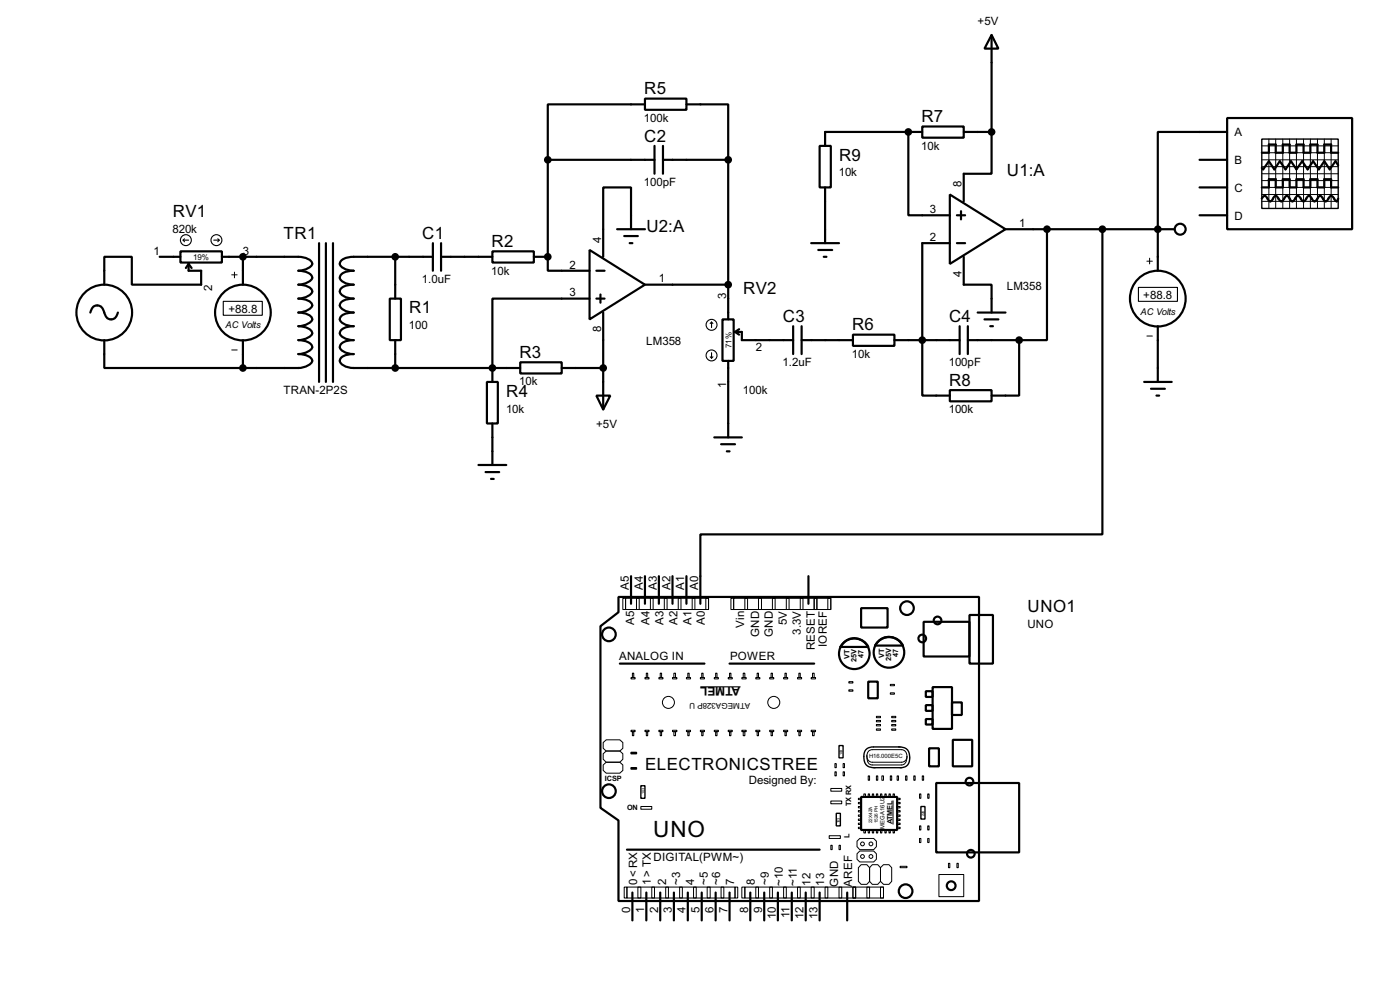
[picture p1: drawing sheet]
<svg xmlns="http://www.w3.org/2000/svg" width="256mm" height="180mm" viewBox="0 0 256 180" stroke-linecap="round" stroke-linejoin="round" font-family="sans-serif">
<g fill="none" stroke="#000" stroke-width=".4">
<path d="M118.2 18.1h7.6v2h-7.6zM118.2 19.1h-17.8v10.2M125.8 19.1h7.6v10.2M181.7 6.4l1.2 2.5h-2.5zM181.7 6.4v17.8M100.4 29.3h19.5M100.4 29.3v17.7M119.9 26.7v5.1M121.5 29.3h11.9M121.5 26.7v5.1M133.4 29.3v29.2M150.2 26.7h2v7.6h-2z"/>
<path d="M151.2 34.3v10.2M166.4 24.2v15.2h7.6M169 23.2h7.6v2h-7.6zM169 24.2h-17.8v2.5M174 35.6l10.2 6.4-10.2 6.3zM175.3 39.4h1.5M176.1 38.7v1.5M176.6 24.2h5.1M181.7 24.2v7.6h-5.1v5.1M219.8 29.3h5M219.8 39.4h5M219.8 34.3h5"/>
<path d="M224.8 21.6h22.9v20.4h-22.9zM224.8 24.2h-12.7v25.4M231.2 36.4a.54 .54 0 0 1 .7-.4l.5 .7 .3 .2 .3-.2 .4-.7 .3-.1 .3 .1 .2 .4a.54 .54 0 0 0 .8 .3l.5-.7 .3-.1 .2 .1 .5 .7 .3 .2 .2-.2 .5-.7a.6 .6 0 0 1 .9 .5l.4 .4 .3-.2 .4-.7 .3-.1 .3 .1 .5 .7a.6 .6 0 0 0 .8-.5l.5-.3 .2 .1 .5 .7 .3 .2 .2-.2 .5-.7a.6 .6 0 0 1 .9 .5l.4 .4 .3-.5M231.2 28h1.3v-1.5h1.2v1.5h1.3v-1.5h1.3v1.5h1.2v-1.5h1.3v1.5h1.3v-1.5h1.3v1.5h1.2v-1.5h1.3v1.5h1.3M231.2 34.3h1.3v-1.5h1.2v1.5h1.3v-1.5h1.3v1.5h1.2v-1.5h1.3v1.5h1.3v-1.5h1.3v1.5h1.2v-1.5h1.3v1.5h1.3M245.2 30.3l-.5-.8-1.1 1.5-1-1.5-1 1.5-1-1.5-1 1.5-1-1.5-1.1 1.5-1-1.5-1 1.5-1-1.5-1 1.5-1-1.5-1.1 1.5-.2-.2M16.6 57.2a1.26 1.26 0 0 1 1.9-1.1l.6 1.1a1.25 1.25 0 0 0 1.3 1.3 1.25 1.25 0 0 0 1.2-1.3M29.3 47h3.8M33.1 46h7.6v2.1h-7.6zM34.6 48.3v1.3h2.3v2.5h-12.7v-5.1h-5.1v5.1M34.6 48.3l-.5 .8M34.6 48.3l.5 .8"/>
<path d="M40.7 47h14a2.37 2.37 0 0 1 2.5 1.3 2.75 2.75 0 0 1-2.5 1.3 3.2 3.2 0 0 1 2.4 .9l.1 .4a2.75 2.75 0 0 1-2.5 1.2 3.3 3.3 0 0 1 2.4 .9 .9 .9 0 0 1-.7 1.2l-1.1 .4-.6 .1a3.3 3.3 0 0 1 2.4 .8 .89 .89 0 0 1-.7 1.2l-1.1 .4-.6 .1a3.3 3.3 0 0 1 2.4 .9l.1 .4a2.75 2.75 0 0 1-2.5 1.2 2.37 2.37 0 0 1 2.5 1.3 2.75 2.75 0 0 1-2.5 1.3 3.2 3.2 0 0 1 2.4 .9l.1 .4a2.75 2.75 0 0 1-2.5 1.2 3.3 3.3 0 0 1 2.4 .9 .9 .9 0 0 1-.7 1.2l-1.1 .4-.6 .1h-10.2M44.5 47v5.1M58.5 44.5v25.4M59.7 44.5v25.4M61 44.5v25.4M71.4 54.7h2.1v7.6h-2.1zM72.4 47v7.7M79.3 47h-14.5a2.92 2.92 0 0 0-2.5 .9 .88 .88 0 0 0 .7 1.2l1.1 .4 .7 .1a2.89 2.89 0 0 0-2.5 .9 .89 .89 0 0 0 .7 1.2l1.1 .3 .7 .1a2.96 2.96 0 0 0-2.5 .9 .92 .92 0 0 0 .7 1.2l1.1 .4 .7 .1a2.96 2.96 0 0 0-2.5 .8 .91 .91 0 0 0 .7 1.2l1.1 .4 .7 .1a2.96 2.96 0 0 0-2.5 .9 .88 .88 0 0 0 .7 1.2l1.1 .3 .7 .1a2.92 2.92 0 0 0-2.5 .9 .88 .88 0 0 0 .7 1.2l1.1 .4 .7 .1a2.89 2.89 0 0 0-2.5 .9 .89 .89 0 0 0 .7 1.2l1.1 .3 .7 .1a2.96 2.96 0 0 0-2.5 .9 .92 .92 0 0 0 .7 1.2l1.1 .4 .7 .1h30.5M79.3 44.5v5.1M80.8 47h9.4M80.8 44.5v5.1M90.2 46h7.6v2.1h-7.6z"/>
<path d="M97.8 47h2.6M100.4 47v2.6h7.6M108 45.8l10.2 6.3-10.2 6.4zM108 54.7h-17.8v15.2M109.3 49.6h1.5M109.3 54.7h1.5M110 53.9v1.5M110.5 57.2v17.8M113.1 42h5.1M114.4 43.2h2.5M115.4 44.5h.5M115.6 42v-7.7h-5.1v12.7"/>
<path d="M118.2 52.1h15.2M132.4 58.5h2v7.6h-2zM145.3 59.7v5.1M146.9 59.7v5.1M148.6 44.5h5.1M149.9 45.8h2.6M150.9 47h.5M174 44.5h-5v27.9h5M175.3 44.5h1.5M175.8 59.7v5.1M176.6 47v5.1h5.1v5.1M177.3 59.7v5.1"/>
<path d="M179.1 57.2h5.1M180.4 58.5h2.5M181.4 59.7h.5M184.2 42h31M191.8 42v20.3h-5.1M202 42v55.8h-73.7v12.7M212.1 59.7v10.2M19.1 62.3v5.1h25.4M44.5 62.3v5.1M72.4 62.3v5.1M89.2 69.9h2v7.6h-2zM90.2 77.5v7.6"/>
<path d="M95.3 66.3h7.6v2.1h-7.6zM102.9 67.4h7.6M109.3 72.4h2.5l-1.3 2.6zM133.4 66.1v14M134.7 60.8h1.2v1.5h9.4M134.7 60.8l.7 .5M135.4 60.3l-.7 .5M146.9 62.3h9.4M156.3 61.3h7.6v2h-7.6zM163.9 62.3h11.9M174 71.4h7.7v2.1h-7.7zM177.3 62.3h9.4"/>
<path d="M186.7 62.3v10.1h-5M209.6 69.9h5.1M210.9 71.2h2.5M211.9 72.4h.5M87.7 85.1h5.1M89 86.4h2.5M90 87.7h.5M130.9 80.1h5M132.1 81.3h2.6M133.2 82.6h.5M113.3 109.3h66.1v55.6h-66.1v-14.7l-3.3-2.3v-33.3l3.3-2.5zM115.6 105.5v5"/>
<path d="M118.2 105.5v5M120.7 105.5v5M123.2 105.5v5M125.8 105.5v5M148.1 105.5v5M154.5 117.7a2.81 2.81 0 0 1 4.6 .7h-5.1zM157.8 111.3h4.8v3.6h-4.8zM160.9 117.4a2.81 2.81 0 0 1 4.5 .8h-5.1zM169.2 113.8h8.4v6.4h-8.4zM177.6 112.6h4.3v8.9h-4.3zM113.6 121.5h15.5M133.7 121.5h15.5"/>
<path d="M159.1 124.8h1.7v3h-1.7zM169.6 126.5h1.3v1.1h-1.3zM169.6 129.1h1.3v1h-1.3zM169.6 131.6h1.3v1h-1.3zM170.2 137h1.8v3.3h-1.8zM170.9 125.8h3.5v7.6h-3.5zM174.4 128.6h1.8v2.3h-1.8zM174.6 135.4h3.5v4.9h-3.5zM114.9 155.5h35.3M157.8 145.9h6.6v6h-6.6zM171.5 143.3h15.2v12.7h-15.2zM115.9 163.4v5.1"/>
<path d="M118.4 163.4v5.1M121 163.4v5.1M123.5 163.4v5.1M126 163.4v5.1M128.6 163.4v5.1M131.1 163.4v5.1M133.7 163.4v5.1M137.5 163.4v5.1M140 163.4v5.1M142.5 163.4v5.1M145.1 163.4v5.1M147.6 163.4v5.1"/>
<path d="M150.2 163.4v5.1M155.2 163.4v5.1"/>
<circle cx="19.1" cy="57.2" r="5.1"/>
<circle cx="44.5" cy="57.2" r="5.1"/>
<circle cx="212.1" cy="54.7" r="5.1"/>
<circle cx="216.2" cy="42" r="1"/>
<circle cx="111.5" cy="116.1" r="1.25"/>
<circle cx="156.5" cy="119.7" r="2.8"/>
<circle cx="162.8" cy="119.4" r="2.8"/>
<circle cx="166.1" cy="111.3" r="1.25"/>
<circle cx="168.9" cy="116.9" r=".7"/>
<circle cx="171.7" cy="113.6" r=".7"/>
<circle cx="111.5" cy="144.8" r="1.25"/>
<circle cx="177.6" cy="143.1" r=".7"/>
<circle cx="177.8" cy="156.3" r=".7"/>
<circle cx="165.9" cy="163.1" r="1.25"/>
<circle cx="174.2" cy="162.1" r=".8"/>
</g>
<g fill="#000">
<circle cx="166.4" cy="24.2" r=".2"/>
<circle cx="44.5" cy="47" r=".2"/>
<circle cx="72.4" cy="47" r=".2"/>
<circle cx="100.4" cy="47" r=".2"/>
<circle cx="212.1" cy="42" r=".2"/>
<circle cx="72.4" cy="67.4" r=".2"/>
<circle cx="90.2" cy="67.4" r=".2"/>
</g>
<g fill="none" stroke="#000" stroke-width=".2">
<path d="M33.6 44h1M33.6 44l.2 .3M33.8 43.7l-.2 .3M39.2 44h1M39.9 43.7l.3 .3M40.2 44l-.3 .3M40.9 55.2h7.2v2.5h-7.2zM130.4 59l-.3 .2M130.4 59l.2 .2M130.4 59v1M208.6 52.6h7.1v2.6h-7.1zM130.1 65.3l.3 .3"/>
<path d="M130.4 64.6v1M130.6 65.3l-.2 .3M128.3 125.7h7.4"/>
<circle cx="34" cy="44" r="1"/>
<circle cx="39.6" cy="44" r="1"/>
<circle cx="130.3" cy="59.5" r="1"/>
<circle cx="130.3" cy="65.1" r="1"/>
</g>
<g fill="#000" stroke="#000" stroke-width=".4">
<circle cx="100.3" cy="29.3" r=".5"/>
<circle cx="133.4" cy="29.3" r=".5"/>
<circle cx="166.4" cy="24.2" r=".5"/>
<circle cx="181.6" cy="24.2" r=".5"/>
<circle cx="44.5" cy="47" r=".5"/>
<circle cx="72.4" cy="47" r=".5"/>
<circle cx="100.3" cy="47" r=".5"/>
<circle cx="133.4" cy="52.1" r=".5"/>
<circle cx="191.8" cy="42" r=".5"/>
<circle cx="201.9" cy="42" r=".5"/>
<circle cx="212.1" cy="42" r=".5"/>
<circle cx="44.5" cy="67.4" r=".5"/>
<circle cx="72.4" cy="67.4" r=".5"/>
<circle cx="90.2" cy="67.4" r=".5"/>
<circle cx="110.5" cy="67.4" r=".5"/>
<circle cx="168.9" cy="62.3" r=".5"/>
<circle cx="186.7" cy="62.3" r=".5"/>
</g>
<g fill="none" stroke="#000" stroke-width=".18">
<path d="M231.2 29.3h14M231.2 26.7h14M231.2 28h14M231.2 30.5h14M231.2 33.1h14M231.2 34.3h14M231.2 35.6h14M231.2 36.9h14M231.2 31.8h14M232.5 25.5v12.7M233.7 25.5v12.7M235 25.5v12.7"/>
<path d="M236.3 25.5v12.7M237.5 25.5v12.7M238.8 25.5v12.7M240.1 25.5v12.7M241.4 25.5v12.7M242.6 25.5v12.7M243.9 25.5v12.7M42.5 50.3h1M43 49.8v1.1M210.1 47.8h1M210.6 47.3v1M42.5 64.1h1"/>
<path d="M210.1 61.5h1M114.1 109.5h.5v2.1h-.5zM114.6 109.5h15.2v2.1h-15.2zM116.6 109.5h.5v2.1h-.5zM119.2 109.5h.5v2.1h-.5zM121.7 109.5h.5v2.1h-.5zM124.3 109.5h.5v2.1h-.5zM126.8 109.5h.5v2.1h-.5zM129.3 109.5h.5v2.1h-.5zM133.9 109.5h.5v2.1h-.5zM134.4 109.5h17.8v2.1h-17.8zM136.5 109.5h.5v2.1h-.5z"/>
<path d="M139 109.5h.5v2.1h-.5zM141.5 109.5h.5v2.1h-.5zM144.1 109.5h.5v2.1h-.5zM146.6 109.5h.5v2.1h-.5zM149.2 109.5h.5v2.1h-.5zM151.7 109.5h.5v2.1h-.5zM110.5 138l.6-.5h2.5a1.35 1.35 0 0 1 .5 1.5l-.5 .5h-2.5l-.6-.5zM110.5 135.9l.6-.5h2.5a1.39 1.39 0 0 1 .5 1.6l-.5 .5h-2.5l-.6-.5zM115.6 124h.8v.3h-.8zM115.6 133.7h.8v.2h-.8zM115.9 123.2h.2v.8h-.2zM115.9 133.9h.2v.8h-.2z"/>
<path d="M118.2 124h.7v.3h-.7zM118.2 133.7h.7v.2h-.7zM118.4 123.2h.3v.8h-.3zM118.4 133.9h.3v.8h-.3zM120.7 124h.8v.3h-.8zM120.7 133.7h.8v.2h-.8zM121 123.2h.2v.8h-.2zM121 133.9h.2v.8h-.2zM123.2 124h.8v.3h-.8zM123.2 133.7h.8v.2h-.8zM123.5 123.2h.3v.8h-.3zM123.5 133.9h.3v.8h-.3z"/>
<path d="M125.8 124h.7v.3h-.7zM125.8 133.7h.7v.2h-.7zM126 123.2h.3v.8h-.3zM126 133.9h.3v.8h-.3zM128.3 124h.8v.3h-.8zM128.3 133.7h.8v.2h-.8zM128.6 123.2h.2v.8h-.2zM128.6 133.9h.2v.8h-.2zM130.9 124h.7v.3h-.7zM130.9 133.7h.7v.2h-.7zM131.1 123.2h.3v.8h-.3zM131.1 133.9h.3v.8h-.3z"/>
<path d="M133.4 124h.8v.3h-.8zM133.4 133.7h.8v.2h-.8zM133.7 123.2h.2v.8h-.2zM133.7 133.9h.2v.8h-.2zM135.9 124h.8v.3h-.8zM135.9 133.7h.8v.2h-.8zM136.2 123.2h.3v.8h-.3zM136.2 133.9h.3v.8h-.3zM138.5 124h.7v.3h-.7zM138.5 133.7h.7v.2h-.7zM138.7 123.2h.3v.8h-.3zM138.7 133.9h.3v.8h-.3z"/>
<path d="M141 124h.8v.3h-.8zM141 133.7h.8v.2h-.8zM141.3 123.2h.2v.8h-.2zM141.3 133.9h.2v.8h-.2zM143.6 124h.7v.3h-.7zM143.6 133.7h.7v.2h-.7zM143.8 123.2h.3v.8h-.3zM143.8 133.9h.3v.8h-.3zM146.1 124h.8v.3h-.8zM146.1 133.7h.8v.2h-.8zM146.4 123.2h.2v.8h-.2zM146.4 133.9h.2v.8h-.2z"/>
<path d="M148.6 124h.8v.3h-.8zM148.6 133.7h.8v.2h-.8zM148.9 123.2h.3v.8h-.3zM148.9 133.9h.3v.8h-.3zM153 139.8h.2v.7h-.2zM154.5 139.8h.2v.7h-.2zM155.5 124.8h.8v.2h-.8zM155.5 126.3h.8v.2h-.8zM158.8 138.2a1.11 1.11 0 0 0 1 1.3h5.4a1.01 1.01 0 0 0 1-1M159.2 137.4l.6-.2h5.4a1.49 1.49 0 0 1 1 1.3 1.49 1.49 0 0 1-.7 1.4l-5.7 .1a1.4 1.4 0 0 1-1-2zM160.6 133.4h.7v.3h-.7zM160.6 132.6h.7v.3h-.7z"/>
<path d="M160.6 131.9h.7v.2h-.7zM160.6 131.1h.7v.3h-.7zM163.1 125.3h.8v.2h-.8zM163.1 126.8h.8v.3h-.8zM163.4 133.4h.7v.3h-.7zM163.4 132.6h.7v.3h-.7zM163.4 131.9h.7v.2h-.7zM163.4 131.1h.7v.3h-.7zM110.5 140l.6-.5h2.5a1.35 1.35 0 0 1 .5 1.5l-.5 .5h-2.5l-.6-.5zM117.4 147.6h2v.5h-2zM151.9 153h2.1v.5h-2.1zM152.2 144.3h2v.5h-2z"/>
<path d="M152.2 146.6h2v.5h-2zM152.2 154.7h.3v.8h-.3zM153 141.3h.2v.7h-.2zM153.7 154.7h.3v.8h-.3zM154.5 141.3h.2v.7h-.2zM157 156.3l.5-.5h2.6a1.21 1.21 0 0 1 0 2h-2.6l-.5-.5zM157 154l.5-.5h2.6a1.26 1.26 0 0 1 0 2h-2.6l-.5-.5zM157.3 149.2h.5v.2h-.5zM157.3 151.4h.5v.3h-.5zM157.3 149.9h.5v.3h-.5zM157.3 150.7h.5v.2h-.5zM157.3 146.1h.5v.3h-.5z"/>
<path d="M157.3 148.4h.5v.2h-.5zM157.3 146.9h.5v.2h-.5zM157.3 147.6h.5v.3h-.5zM157.8 158.3a1.39 1.39 0 0 1 1.5 .5v2.5l-.5 .6h-1l-.5-.6v-2.5zM158.3 145.3h.3v.6h-.3zM158.3 151.9h.3v.6h-.3zM159.1 145.3h.2v.6h-.2zM159.1 151.9h.2v.6h-.2zM159.1 142h.2v.8h-.2zM159.8 158.3a1.35 1.35 0 0 1 1.5 .5v2.5l-.5 .6h-1l-.5-.6v-2.5zM159.8 145.3h.3v.6h-.3zM159.8 151.9h.3v.6h-.3z"/>
<path d="M160.6 145.3h.2v.6h-.2zM160.6 151.9h.2v.6h-.2zM160.6 142h.2v.8h-.2zM161.3 158.8a1.45 1.45 0 0 1 1.6-.5l.5 .5v2.5l-.5 .6h-1l-.6-.6zM161.3 145.3h.3v.6h-.3zM161.3 151.9h.3v.6h-.3zM161.6 142h.3v.8h-.3zM162.1 145.3h.3v.6h-.3zM162.1 151.9h.3v.6h-.3zM162.9 145.3h.2v.6h-.2zM162.9 151.9h.2v.6h-.2zM163.1 142h.3v.8h-.3z"/>
<path d="M163.6 145.3h.3v.6h-.3zM163.6 151.9h.3v.6h-.3zM163.6 146.5v4.4M164.4 149.2h.5v.2h-.5zM164.4 151.4h.5v.3h-.5zM164.4 149.9h.5v.3h-.5zM164.4 150.7h.5v.2h-.5zM164.4 146.1h.5v.3h-.5zM164.4 148.4h.5v.2h-.5zM164.4 146.9h.5v.2h-.5zM164.4 147.6h.5v.3h-.5zM164.4 142h.2v.8h-.2z"/>
<path d="M164.9 158.6h1.3v.2h-1.3zM165.9 142h.3v.8h-.3zM167.4 142h.3v.8h-.3zM168.5 145.3h.2v.8h-.2zM168.5 151.2h.2v.7h-.2zM168.5 153.5h.2v.7h-.2zM169 142h.2v.8h-.2zM170 145.3h.2v.8h-.2zM170 151.2h.2v.7h-.2zM170 153.5h.2v.7h-.2zM173.8 158h.2v.8h-.2zM175.3 158h.3v.8h-.3z"/>
<path d="M114.4 162.4h.5v2h-.5zM114.9 162.4h19.8v2h-19.8zM116.9 162.4h.5v2h-.5zM119.4 162.4h.5v2h-.5zM122 162.4h.5v2h-.5zM124.5 162.4h.5v2h-.5zM127.1 162.4h.5v2h-.5zM129.6 162.4h.5v2h-.5zM132.1 162.4h.5v2h-.5zM134.7 162.4h.5v2h-.5zM135.9 162.4h.6v2h-.6zM136.5 162.4h25.4v2h-25.4z"/>
<path d="M138.5 162.4h.5v2h-.5zM141 162.4h.5v2h-.5zM143.6 162.4h.5v2h-.5zM146.1 162.4h.5v2h-.5zM148.6 162.4h.6v2h-.6zM151.2 162.4h.5v2h-.5zM153.7 162.4h.5v2h-.5zM156.3 162.4h.5v2h-.5zM158.8 162.4h.5v2h-.5zM161.3 162.4h.6v2h-.6zM172 160.1h4.6v4h-4.6z"/>
<circle cx="122.4" cy="128.6" r="1.1"/>
<circle cx="141.7" cy="128.6" r="1.1"/>
<circle cx="158" cy="154.5" r=".35"/>
<circle cx="158" cy="156.8" r=".35"/>
<circle cx="159.5" cy="156.8" r=".35"/>
<circle cx="159.5" cy="154.5" r=".35"/>
</g>
<path d="M231.2 25.5h14v12.7h-14zM115.6 137.7h1v.3h-1zM153.7 136.5h.8v2.2h-.8zM164.6 136.7a1.72 1.72 0 0 1 2.1 2 1.55 1.55 0 0 1-1.8 1.8M164.9 136.7h-4.8a1.55 1.55 0 0 0-1.8 1.8 1.73 1.73 0 0 0 2 2M115.6 140.5h1v.3h-1zM117.4 143.8h.8v2.3h-.8zM153.2 148.9h.8v2.3h-.8zM160.1 140.5h5.1M168.7 147.6h.8v2.3h-.8z" fill="none" stroke="#000" stroke-width=".25"/>
<text font-size="4.6" x="119.7" y="153.1">UNO</text>
<g font-size="3.5">
<text x="118" y="17.3">R5</text>
<text x="168.8" y="22.4">R7</text>
<text x="118" y="25.9">C2</text>
<text x="153.7" y="29.4">R9</text>
<text x="184.5" y="32.3">U1:A</text>
<text x="31.7" y="39.8">RV1</text>
<text x="52" y="43.7">TR1</text>
<text x="77.4" y="43.7">C1</text>
<text x="90.1" y="45.2">R2</text>
<text x="118.4" y="42.4">U2:A</text>
<text x="136.2" y="53.9">RV2</text>
<text x="75" y="57.4">R1</text>
<text x="143.4" y="58.9">C3</text>
<text x="173.9" y="58.9">C4</text>
<text x="95.2" y="65.5">R3</text>
<text x="156.1" y="60.5">R6</text>
<text x="173.9" y="70.6">R8</text>
<text x="92.8" y="72.6">R4</text>
<text x="188.3" y="112">UNO1</text>
<text x="118.2" y="140.9">ELECTRONICSTREE</text>
</g>
<text font-size="2.5" x="135.6" y="125.8" transform="rotate(-180 135.6 125.8)">ATMEL</text>
<g font-size="2.4">
<text x="179.1" y="4.6">+5V</text>
<text x="118" y="22.3">100k</text>
<text x="168.8" y="27.4">10k</text>
<text x="226.1" y="25">A</text>
<text x="118" y="34">100pF</text>
<text x="153.7" y="32.3">10k</text>
<text x="176.2" y="34.3" transform="rotate(-90 176.2 34.3)">8</text>
<text x="226.1" y="30">B</text>
<text x="226.1" y="35.1">C</text>
<text x="170.4" y="39">3</text>
<text x="186.7" y="41.6">1</text>
<text x="226.1" y="40.2">D</text>
<text x="28.1" y="46.6">1</text>
<text x="31.6" y="42.7">820k</text>
<text x="44.5" y="46.6">3</text>
<text x="110.1" y="44.5" transform="rotate(-90 110.1 44.5)">4</text>
<text x="170.4" y="44.1">2</text>
<text x="38.8" y="53.3" transform="rotate(-90 38.8 53.3)">2</text>
<text x="77.3" y="51.8">1.0uF</text>
<text x="90" y="50.3">10k</text>
<text x="104.3" y="49.2">2</text>
<text x="120.7" y="51.7">1</text>
<text x="176.2" y="50.7" transform="rotate(-90 176.2 50.7)">4</text>
<text x="184.4" y="53.1">LM358</text>
<text x="41.9" y="57.2">+88.8</text>
<text x="104.3" y="54.3">3</text>
<text x="133" y="54.6" transform="rotate(-90 133 54.6)">3</text>
<text x="209.5" y="54.7">+88.8</text>
<text x="74.9" y="60.3">100</text>
<text x="110.1" y="60.9" transform="rotate(-90 110.1 60.9)">8</text>
<text x="118.4" y="63.2">LM358</text>
<text x="138.5" y="64.2">2</text>
<text x="156.1" y="65.5">10k</text>
<text x="95.1" y="70.6">10k</text>
<text x="133" y="71.1" transform="rotate(-90 133 71.1)">1</text>
<text x="143.4" y="67">1.2uF</text>
<text x="173.8" y="67">100pF</text>
<text x="51.9" y="72.1">TRAN-2P2S</text>
<text x="92.7" y="75.5">10k</text>
<text x="136.1" y="72.1">100k</text>
<text x="173.8" y="75.7">100k</text>
<text x="109.2" y="78.3">+5V</text>
<text x="115.2" y="108" transform="rotate(-90 115.2 108)">A5</text>
<text x="117.8" y="108" transform="rotate(-90 117.8 108)">A4</text>
<text x="120.3" y="108" transform="rotate(-90 120.3 108)">A3</text>
<text x="122.8" y="108" transform="rotate(-90 122.8 108)">A2</text>
<text x="125.4" y="108" transform="rotate(-90 125.4 108)">A1</text>
<text x="127.9" y="108" transform="rotate(-90 127.9 108)">A0</text>
<text x="116.2" y="114.4" transform="rotate(-90 116.2 114.4)">A5</text>
<text x="119" y="114.4" transform="rotate(-90 119 114.4)">A4</text>
<text x="121.6" y="114.4" transform="rotate(-90 121.6 114.4)">A3</text>
<text x="124.1" y="114.4" transform="rotate(-90 124.1 114.4)">A2</text>
<text x="126.6" y="114.4" transform="rotate(-90 126.6 114.4)">A1</text>
<text x="129.2" y="114.4" transform="rotate(-90 129.2 114.4)">A0</text>
<text x="136.3" y="114.9" transform="rotate(-90 136.3 114.9)">Vin</text>
<text x="139.1" y="116.6" transform="rotate(-90 139.1 116.6)">GND</text>
<text x="141.6" y="116.6" transform="rotate(-90 141.6 116.6)">GND</text>
<text x="144.2" y="114.4" transform="rotate(-90 144.2 114.4)">5V</text>
<text x="146.7" y="116.2" transform="rotate(-90 146.7 116.2)">3.3V</text>
<text x="149.2" y="119" transform="rotate(-90 149.2 119)">RESET</text>
<text x="151.5" y="118.5" transform="rotate(-90 151.5 118.5)">IOREF</text>
<text x="188.2" y="114.9">UNO</text>
<text x="113.4" y="120.8">ANALOG IN</text>
<text x="133.7" y="120.8">POWER</text>
<text x="137.2" y="143.4">Designed By:</text>
<text x="116.7" y="162" transform="rotate(-90 116.7 162)">0&lt; RX</text>
<text x="119.3" y="162" transform="rotate(-90 119.3 162)">1&gt; TX</text>
<text x="119.7" y="157.6">DIGITAL(PWM~)</text>
<text x="122.1" y="162" transform="rotate(-90 122.1 162)">2</text>
<text x="124.6" y="162" transform="rotate(-90 124.6 162)">~3</text>
<text x="127.2" y="162" transform="rotate(-90 127.2 162)">4</text>
<text x="129.7" y="161.9" transform="rotate(-90 129.7 161.9)">~5</text>
<text x="132" y="162" transform="rotate(-90 132 162)">~6</text>
<text x="134.5" y="162" transform="rotate(-90 134.5 162)">7</text>
<text x="138.3" y="162" transform="rotate(-90 138.3 162)">8</text>
<text x="140.9" y="162" transform="rotate(-90 140.9 162)">~9</text>
<text x="115.5" y="167" transform="rotate(-90 115.5 167)">0</text>
<text x="118" y="167.1" transform="rotate(-90 118 167.1)">1</text>
<text x="120.6" y="167.1" transform="rotate(-90 120.6 167.1)">2</text>
<text x="123.1" y="167.1" transform="rotate(-90 123.1 167.1)">3</text>
<text x="125.6" y="167" transform="rotate(-90 125.6 167)">4</text>
<text x="128.2" y="167" transform="rotate(-90 128.2 167)">5</text>
<text x="130.7" y="167.1" transform="rotate(-90 130.7 167.1)">6</text>
<text x="133.3" y="167.1" transform="rotate(-90 133.3 167.1)">7</text>
<text x="137.1" y="167.1" transform="rotate(-90 137.1 167.1)">8</text>
<text x="139.6" y="167.1" transform="rotate(-90 139.6 167.1)">9</text>
<text x="143.4" y="162.1" transform="rotate(-90 143.4 162.1)">~10</text>
<text x="146" y="162.2" transform="rotate(-90 146 162.2)">~11</text>
<text x="148.5" y="162.1" transform="rotate(-90 148.5 162.1)">12</text>
<text x="151" y="162.1" transform="rotate(-90 151 162.1)">13</text>
<text x="153.6" y="162.3" transform="rotate(-90 153.6 162.3)">GND</text>
<text x="156.1" y="162.3" transform="rotate(-90 156.1 162.3)">AREF</text>
<text x="142.1" y="168.2" transform="rotate(-90 142.1 168.2)">10</text>
<text x="144.6" y="168.1" transform="rotate(-90 144.6 168.1)">11</text>
<text x="147.2" y="168.2" transform="rotate(-90 147.2 168.2)">12</text>
<text x="149.8" y="168.2" transform="rotate(-90 149.8 168.2)">13</text>
</g>
<g font-size="1.9">
<text x="208.9" y="57.6">AC Volts</text>
<text x="41.3" y="60.1">AC Volts</text>
</g>
<g font-size="1.7">
<text x="35.4" y="47.6">19%</text>
<text x="134" y="63.7" transform="rotate(-90 134 63.7)">71%</text>
<text x="137.4" y="128.7" transform="rotate(-180 137.4 128.7)">ATMEGA328P U</text>
</g>
<g font-size="1.5">
<text x="155.7" y="120.7" transform="rotate(-90 155.7 120.7)">VT</text>
<text x="156.9" y="121.2" transform="rotate(-90 156.9 121.2)">25V</text>
<text x="158.2" y="120.5" transform="rotate(-90 158.2 120.5)">47</text>
<text x="162" y="120.4" transform="rotate(-90 162 120.4)">VT</text>
<text x="163.3" y="121" transform="rotate(-90 163.3 121)">25V</text>
<text x="164.6" y="120.2" transform="rotate(-90 164.6 120.2)">47</text>
<text x="110.8" y="143">ICSP</text>
<text x="114.9" y="148.3">ON</text>
<text x="155.9" y="147.6" transform="rotate(-90 155.9 147.6)">TX RX</text>
<text x="155.7" y="153.4" transform="rotate(-90 155.7 153.4)">L</text>
<text x="163.5" y="150.9" transform="rotate(-90 163.5 150.9)">ATMEL</text>
</g>
<g font-size="1.2">
<text x="159.2" y="138.8">H16.000E5C</text>
<text x="162.1" y="151.6" transform="rotate(-90 162.1 151.6)">MEGA16U2</text>
</g>
<g font-size="1">
<text x="159.8" y="150.7" transform="rotate(-90 159.8 150.7)">22X4ZA</text>
<text x="160.8" y="150.7" transform="rotate(-90 160.8 150.7)">1526 PH</text>
</g>
<g font-size=".8">
<text x="154.3" y="138.3" transform="rotate(-90 154.3 138.3)">103</text>
<text x="118.1" y="145.3" transform="rotate(-90 118.1 145.3)">103</text>
<text x="169.4" y="149.4" transform="rotate(-90 169.4 149.4)">220</text>
<text x="153.9" y="150.7" transform="rotate(-90 153.9 150.7)">103</text>
</g>
</svg>
